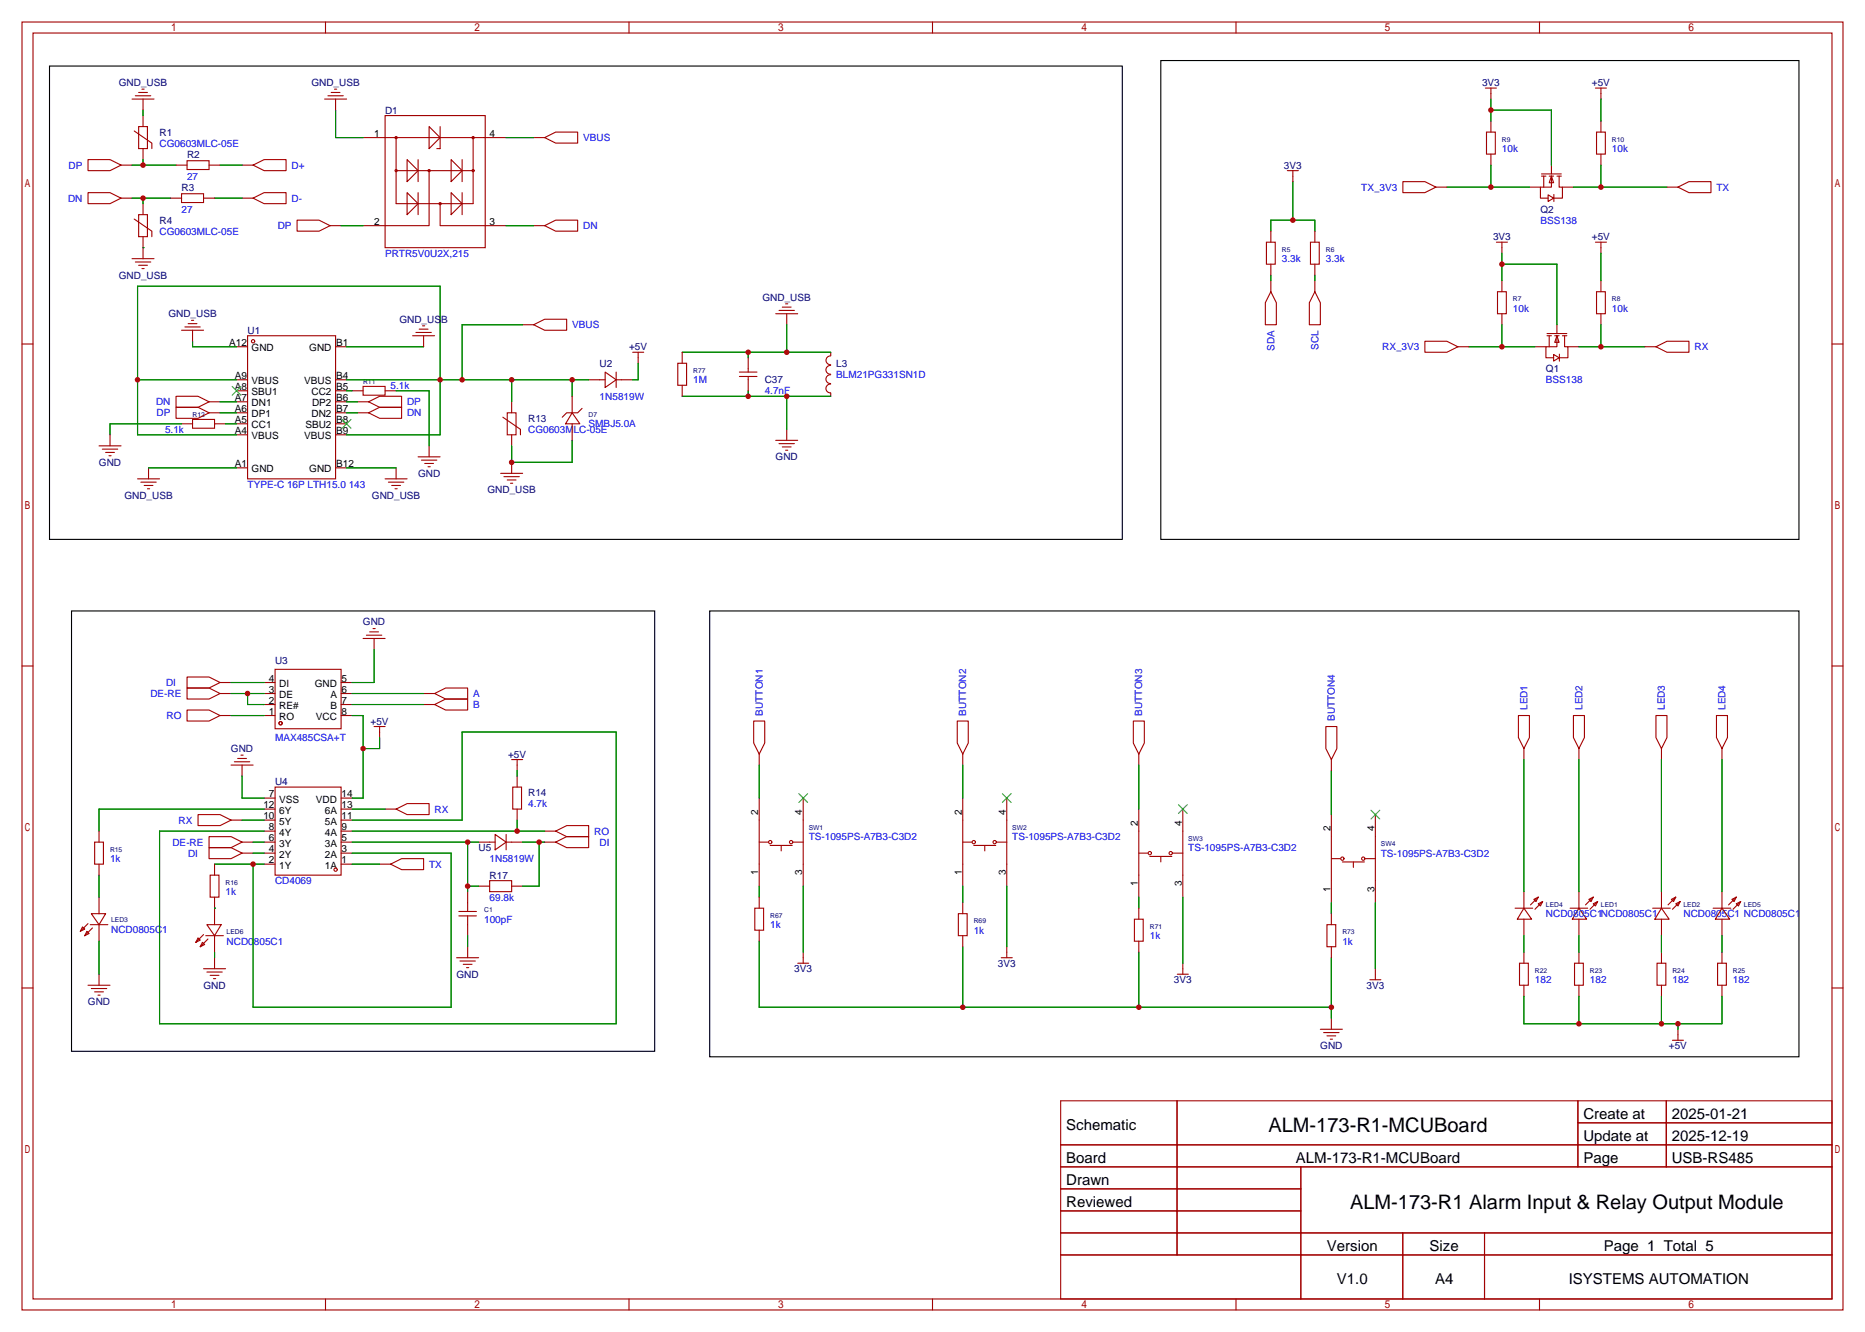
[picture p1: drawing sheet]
<svg xmlns="http://www.w3.org/2000/svg" width="431mm" height="307mm" viewBox="0 0 431 307" stroke-linecap="round" stroke-linejoin="round" font-family="sans-serif">
<g fill="none" stroke="#a10000" stroke-width=".25">
<path d="M5.1 5.1h420.3v297.2h-420.3zM7.6 7.6h415.3v292.1h-415.3zM75.1 5.1v2.5M145.2 5.1v2.5M215.3 5.1v2.5M285.3 5.1v2.5M355.4 5.1v2.5M20.3 36.8h5.1l2.5 1.3-2.5 1.3h-5.1zM27.9 38.1h2.6M30.5 22.9h5.1M31 30.2l4.1 2.8v1.3M31.2 22.1h3.6"/>
<path d="M32 29.2h2v5.1h-2zM32 21.3h2M32.8 20.6h.5M33 22.9v2.5M33 26.7v2.5M33 34.3v2.5M40.6 38.1h2.6M43.2 37.1h5.1v2h-5.1zM48.3 38.1h2.5M55.9 38.1h2.5M58.4 38.1l2.6-1.3h5v2.6h-5zM74.9 22.9h5.1"/>
<path d="M75.7 22.1h3.5M76.5 21.3h2M77.2 20.6h.5M77.5 22.9v2.5M83.8 31.8h33M88.9 26.7h23.1v30.5h-23.1zM91.4 39.4h17.8M91.4 31.8v15.2h17.8v-15.2M94 36.8l2.5 2.6-2.5 2.5zM96.5 36.8v5.1M99.1 29.2l2.5 2.6-2.5 2.5zM99.1 39.4v12.7h-15.3"/>
<path d="M101.6 29.2v5.1h-.8M104.1 36.8l2.6 2.6-2.6 2.5zM106.7 36.8v5.1M123.2 31.8h2.5M125.7 31.8l2.6-1.3h5v2.5h-5zM297.2 39.4h2.5M298.4 39.4v2.5M342.9 20.3h2.5M343.2 30.5h2v5.1h-2zM344.2 20.3v2.6M344.2 27.9v2.6M344.2 35.6v2.5"/>
<path d="M358.1 38.1v2M368.3 20.3h2.5M368.6 30.5h2v5.1h-2zM369.6 20.3v2.6M369.6 27.9v2.6M369.6 35.6v2.5M20.3 44.4h5.1l2.5 1.3-2.5 1.3h-5.1zM27.9 45.7h2.6M30.5 59.7h5.1M31 50.5l4.1 2.8v1.3M32 49.5h2v5.1h-2zM33 47v2.5"/>
<path d="M33 54.6v5.1M39.4 45.7h2.5M41.9 44.7h5.1v2h-5.1zM47 45.7h2.5M55.9 45.7h2.5M58.4 45.7l2.6-1.3h5v2.6h-5zM68.6 50.8h5.1l2.5 1.3-2.5 1.2h-5.1zM76.2 52.1h2.5M94 44.4l2.5 2.6-2.5 2.5zM96.5 44.4v5.1M101.6 47v5.1h15.2M104.1 44.4l2.6 2.6-2.6 2.5z"/>
<path d="M106.7 44.4v5.1M123.2 52.1h2.5M125.7 52.1l2.6-1.3h5v2.5h-5zM292.4 55.9h2v5.1h-2zM293.4 53.3v2.6M302.5 55.9h2v5.1h-2zM303.5 53.3v2.6M323.8 41.9h5.1l2.6 1.3-2.6 1.2h-5.1zM331.5 43.2h2.5M345.4 55.9h2.6M346.7 55.9v2.5M353.1 43.2h2.5"/>
<path d="M355.9 40.6h1M355.9 40.1h4.5M356.4 40.6v2.6M357.4 45l1.2 .7-1.2 .8zM357.6 40.6h1M358.1 40.6v2.6h-2.5v2.5h1.8M358.1 40.6l.5 1.6h-1zM358.7 44.9v1.6M359.4 40.6h1M359.9 40.6v2.6h.8v2.5h-2.1M360.7 43.2h2.5M368.3 55.9h2.5"/>
<path d="M369.6 55.9v2.5M384.8 43.2h2.5M387.3 43.2l2.6-1.3h5.1v2.5h-5.1zM5.1 79.4h2.5M31.2 60.5h3.6M32 61.2h2M32.8 62h.5M41.9 76.2h5.1M42.7 75.4h3.5M43.4 74.7h2.1M44.2 73.9h.5M44.4 76.2v2.5"/>
<path d="M57.1 77.5h20.4v33h-20.4zM95.2 77.5h5.1M96 76.7h3.6M96.8 75.9h2M97.5 75.2h.5M97.8 77.5v2.5M120.6 74.9h2.6M123.2 74.9l2.5-1.2h5.1v2.5h-5.1zM179.1 72.4h5M179.8 71.6h3.6M180.6 70.9h2M181.4 70.1h.5"/>
<path d="M181.6 72.4v2.5M293.4 67.3l1.2 2.5v5.1h-2.5v-5.1zM293.4 61v2.5M293.4 64.8v2.5M303.5 67.3l1.3 2.5v5.1h-2.5v-5.1zM303.5 61v2.5M303.5 64.8v2.5M328.9 78.7h5.1l2.5 1.3-2.5 1.3h-5.1zM345.7 67.3h2v5.1h-2zM346.7 64.8v2.5M346.7 72.4v2.5M357.1 77.5h1"/>
<path d="M357.1 77h4.6M357.6 77.5v2.5M358.9 77.5h1M359.4 77.5v2.5h-2.5v2.6h1.7M359.4 77.5l.5 1.5h-1zM359.4 74.9v2.1M360.7 77.5h1M361.2 77.5v2.5h.7v2.6h-2M368.6 67.3h2v5.1h-2zM369.6 64.8v2.5M369.6 72.4v2.5M422.9 79.4h2.5"/>
<path d="M40.6 91.4h5.1l2.6 1.3-2.6 1.3h-5.1zM40.6 94h5.1l2.6 1.2-2.6 1.3h-5.1zM41.9 97.8h2.5M44.4 96.8h5.1v2h-5.1zM48.3 92.7h2.5M48.3 95.2h2.5M49.5 97.8h2.6M54.6 80h2.5M54.6 87.6h2.5M54.6 90.2h2.5M54.6 92.7h2.5M54.6 95.2h2.5"/>
<path d="M54.6 97.8h2.5M77.5 80h2.5M77.5 87.6h2.5M77.5 90.2h2.5M77.5 92.7h2.5M77.5 95.2h2.5M77.5 97.8h2.5M81.3 90.2h2.5M82.5 92.7h2.6M82.5 95.2h2.6M83.8 89.2h5.1v2h-5.1zM85.1 92.7l2.5-1.3h5.1v2.6h-5.1z"/>
<path d="M85.1 95.2l2.5-1.2h5.1v2.5h-5.1zM88.9 90.2h2.5M116.1 96.3l4 2.8v1.2M117.1 95.2h2v5.1h-2zM118.1 92.7v2.5M132.1 95.2l1.8 2.6h-3.3zM132.1 91.4v3.8M132.1 97.8v3.8M134.4 94.2l-1.1 1h-2.5l-1 1.1M135.9 87.6h3.8M139.7 85.9l2.5 1.7-2.5 1.8zM142.2 87.6h3.8"/>
<path d="M142.2 85.9v3.5M146 81.3h2.6M147.3 81.3v2.5M156.5 83.8h2v5.1h-2zM157.5 81.3v2.5M157.5 88.9v2.5M170.7 86.9h4.1M170.7 85.9h4.1M172.7 82.6v3.3M172.7 86.9v3.3M181.6 99.1v2.5M191.8 88.6a1.01 1.01 0 0 0-1.1 1 1.01 1.01 0 0 0 1.1 1v.8"/>
<path d="M191.8 86.5a1.01 1.01 0 0 0-1.1 1 1.01 1.01 0 0 0 1.1 1M191.8 84.3a1.01 1.01 0 0 0-1.1 1 1.01 1.01 0 0 0 1.1 1M191.8 82.1a1.01 1.01 0 0 0-1.1 1 1.01 1.01 0 0 0 1.1 1M191.8 81.3v.7M336.5 80h2.6M354.3 80h2.6M358.6 81.8l1.3 .8-1.3 .7zM360 81.7v1.6M361.9 80h2.6M379.7 80h2.6M382.3 80l2.5-1.3h5.1v2.6h-5.1zM22.9 102.9h5"/>
<path d="M23.6 103.6h3.6M24.4 104.4h2M25.1 105.2h.6M25.4 100.3v2.6M31.7 110.5h5.1M32.5 111.3h3.6M33.3 112h2M34 112.8h.5M34.3 107.9v2.6M54.6 100.3h2.5M54.6 107.9h2.5M77.5 100.3h2.5"/>
<path d="M77.5 107.9h2.5M88.9 110.5h5.1M89.7 111.3h3.5M90.4 112h2.1M91.2 112.8h.5M91.4 107.9v2.6M96.5 105.4h5.1M97.3 106.2h3.5M98 106.9h2.1M98.8 107.7h.5M99.1 102.9v2.5M115.6 109.2h5"/>
<path d="M116.3 110h3.6M117.1 110.7h2M117.9 111.5h.5M118.1 100.3v2.6M118.1 106.7v2.5M179.1 101.6h5M179.8 102.4h3.6M180.6 103.1h2M181.4 103.9h.5M5.1 153.7h2.5M43.2 156.2h5.1l2.5 1.3-2.5 1.3h-5.1zM43.2 158.8h5.1l2.5 1.2-2.5 1.3h-5.1z"/>
<path d="M50.8 157.5h2.5M61 157.5h2.5M63.5 154.4h15.2v13.7h-15.2zM78.7 157.5h2.6M83.8 147.3h5.1M84.6 146.6h3.5M85.3 145.8h2.1M86.1 145h.5M86.4 147.3v2.6M422.9 153.7h2.5M43.2 163.8h5.1l2.5 1.3-2.5 1.3h-5.1zM50.8 165.1h2.5"/>
<path d="M50.8 160h2.5M53.3 176.5h5.1M54.1 175.8h3.6M54.9 175h2M55.6 174.2h.5M55.9 176.5v2.6M61 165.1h2.5M61 162.6h2.5M61 160h2.5M78.7 165.1h2.6M78.7 162.6h2.6M78.7 160h2.6"/>
<path d="M86.4 167.6h2.5M87.6 167.6v2.6M97.8 162.6h2.5M97.8 160h2.5M100.3 160l2.6-1.2h5v2.5h-5zM100.3 162.6l2.6-1.3h5v2.5h-5zM118.1 175.3h2.5M119.4 175.3v2.5M119.4 179.1v2.5M174 166.4h2.5v5l-1.2 2.6-1.3-2.6zM175.3 174v2.5M221 166.4h2.5v5l-1.3 2.6-1.2-2.6z"/>
<path d="M222.2 174v2.5M261.6 166.4h2.6v5l-1.3 2.6-1.3-2.6zM262.9 174v2.5M306.1 167.6h2.5v5.1l-1.3 2.6-1.2-2.6zM307.3 175.3v2.5M350.5 165.1h2.6v5.1l-1.3 2.5-1.3-2.5zM351.8 172.7v2.6M363.2 165.1h2.6v5.1l-1.3 2.5-1.3-2.5zM364.5 172.7v2.6M382.3 165.1h2.5v5.1l-1.3 2.5-1.2-2.5zM383.5 172.7v2.6M396.2 165.1h2.6v5.1l-1.3 2.5-1.3-2.5z"/>
<path d="M397.5 172.7v2.6M21.8 194.3h2.1v5.1h-2.1zM22.9 191.8v2.5M22.9 199.4v2.5M45.7 188h5.1l2.5 1.2-2.5 1.3h-5.1zM48.3 195.6h5l2.6 1.2-2.6 1.3h-5zM48.3 193h5l2.6 1.3-2.6 1.3h-5zM49.5 199.4v2.5M53.3 189.2h2.6M55.9 194.3h2.5M55.9 196.8h2.5M61 184.1h2.5"/>
<path d="M61 186.7h2.5M61 189.2h2.5M61 191.8h2.5M61 194.3h2.5M61 196.8h2.5M61 199.4h2.5M63.5 181.6h15.2v20.3h-15.2zM78.7 184.1h2.6M78.7 186.7h2.6M78.7 189.2h2.6M78.7 191.8h2.6M78.7 194.3h2.6"/>
<path d="M78.7 196.8h2.6M78.7 199.4h2.6M87.6 199.4h2.6M88.9 186.7h2.5M90.2 199.4l2.5-1.3h5.1v2.6h-5.1zM91.4 186.7l2.6-1.3h5.1v2.6h-5.1zM110.5 194.3h3.8M114.3 192.5l2.5 1.8-2.5 1.8zM116.8 194.3h3.8M116.8 192.5v3.6M118.4 181.6h2v5.1h-2zM119.4 186.7v2.5"/>
<path d="M125.7 191.8h2.6M125.7 194.3h2.6M128.3 194.3l2.5-1.3h5.1v2.6h-5.1zM128.3 191.8l2.5-1.3h5.1v2.5h-5.1zM175.3 194.3h2M175.3 184.1v20.4M177.8 195.1h5.1M180.3 195.1v1.2M183.1 194.3h2.3M185.4 184.1v20.4M222.2 194.3h2.1M222.2 184.1v20.4"/>
<path d="M224.8 195.1h5.1M227.3 195.1v1.2M230.1 194.3h2.3M232.4 184.1v20.4M262.9 196.8h2M262.9 186.7v20.3M265.4 197.6h5.1M268 197.6v1.3M270.8 196.8h2.2M273 186.7v20.3M307.3 188v20.3M307.3 198.1h2.1"/>
<path d="M309.9 198.9h5.1M312.4 198.9v1.3M315.2 198.1h2.3M317.5 188v20.3M19 213.9l.6 .5-1.1 .5zM20.1 214.9l.5 .5-1 .5zM20.3 213.1l-1.8 1.8M20.8 213.4h4.1M21.1 210.8h3.3l-1.5 2.6zM21.3 214.1l-1.7 1.8M22.9 207v3.8M22.9 213.4v3.8"/>
<path d="M45.7 216.4l.5 .5-1 .5zM46.7 217.4l.5 .5-1 .5zM47 215.6l-1.8 1.8M47.5 215.9h4.1M47.8 213.4h3.3l-1.6 2.5zM48 216.7l-1.8 1.7M48.5 201.9h2v5.1h-2zM49.5 207v6.4M49.5 215.9v3.8M105.9 211.3h4.1M105.9 210.3h4.1M107.9 205.7v4.6"/>
<path d="M107.9 211.3v4.6M107.9 218.4v2.6M110.5 204.5h2.5M113 203.2h5.1v2.5h-5.1zM118.1 204.5h2.5M174.2 209.5h2.1v5.1h-2.1zM175.3 207v2.5M175.3 214.6v2.6M185.4 219.7v2.6M221.2 210.8h2.1v5.1h-2.1zM222.2 208.3v2.5M222.2 215.9v2.5"/>
<path d="M232.4 218.4v2.6M261.9 212.1h2v5.1h-2zM262.9 209.5v2.6M262.9 217.2v2.5M306.3 213.4h2.1v5h-2.1zM307.3 210.8v2.6M307.3 218.4v2.6M349.8 209.5h4M351.8 209.5l1.8 2.6h-3.3zM351.8 205.7v3.8M351.8 212.1v3.8M351.8 219.7v2.6"/>
<path d="M354.1 207.5l1-.5-.5 1zM355.1 208.5l1-.5-.5 1zM355.1 207l-1.8 1.8M356.1 208l-1.8 1.8M362.5 209.5h4M364.5 209.5l1.8 2.6h-3.3zM364.5 205.7v3.8M364.5 212.1v3.8M364.5 219.7v2.6M366.8 207.5l1-.5-.5 1zM367.8 208.5l1-.5-.5 1zM367.8 207l-1.8 1.8"/>
<path d="M368.8 208l-1.8 1.8M381.5 209.5h4.1M383.5 209.5l1.8 2.6h-3.3zM383.5 205.7v3.8M383.5 212.1v3.8M383.5 219.7v2.6M385.8 207.5l1-.5-.5 1zM386.8 208.5l1.1-.5-.6 1zM386.8 207l-1.7 1.8M387.9 208l-1.8 1.8M395.5 209.5h4M397.5 209.5l1.8 2.6h-3.3z"/>
<path d="M397.5 205.7v3.8M397.5 212.1v3.8M397.5 219.7v2.6M399.8 207.5l1-.5-.5 1zM400.8 208.5l1-.5-.5 1zM400.8 207l-1.8 1.8M401.8 208l-1.8 1.8M5.1 228h2.5M20.3 227.3h5.1M21.1 228.1h3.5M21.8 228.9h2.1M22.6 229.6h.5"/>
<path d="M22.9 224.8v2.5M47 223.5h5.1M47.8 224.3h3.5M48.5 225h2M49.3 225.8h.5M49.5 221v2.5M105.4 221h5.1M106.2 221.7h3.5M106.9 222.5h2.1M107.7 223.3h.5M184.1 222.3h2.6M231.1 221h2.6"/>
<path d="M271.8 224.8h2.5M273 222.3v2.5M304.8 237.5h5.1M305.6 238.3h3.5M306.3 239h2.1M307.1 239.8h.5M307.3 235v2.5M316.2 226.1h2.6M317.5 223.5v2.6M350.8 222.3h2v5h-2zM351.8 227.3v2.6M363.5 222.3h2v5h-2z"/>
<path d="M364.5 227.3v2.6M382.5 222.3h2.1v5h-2.1zM383.5 227.3v2.6M387.3 237.5v2.5M396.5 222.3h2v5h-2zM397.5 227.3v2.6M422.9 228h2.5M244.9 254h178v45.7h-178zM271.7 254v35.6M364.3 254v15.2M364.3 259.1h58.6M384.7 254v15.2"/>
<path d="M386.1 240h2.5M244.9 264.2h178M244.9 269.2h178M244.9 274.3h55.4M244.9 279.4h55.4M300.3 269.2v30.5M75.1 299.7v2.6M145.2 299.7v2.6M215.3 299.7v2.6M244.9 284.5h178M244.9 289.6h178M285.3 299.7v2.6"/>
<path d="M323.8 284.5v15.2M342.7 284.5v15.2M355.4 299.7v2.6"/>
<circle cx="91.4" cy="39.4" r=".25"/>
<circle cx="91.4" cy="31.8" r=".25"/>
<circle cx="99.1" cy="39.4" r=".25"/>
<circle cx="109.2" cy="39.4" r=".25"/>
<circle cx="109.2" cy="31.8" r=".25"/>
<circle cx="101.6" cy="47" r=".25"/>
<circle cx="58.4" cy="78.7" r=".38"/>
<circle cx="64.8" cy="166.9" r=".38"/>
<circle cx="177.8" cy="194.3" r=".38"/>
<circle cx="182.6" cy="194.3" r=".38"/>
<circle cx="224.8" cy="194.3" r=".38"/>
<circle cx="229.6" cy="194.3" r=".38"/>
<circle cx="265.4" cy="196.9" r=".38"/>
<circle cx="270.3" cy="196.9" r=".38"/>
<circle cx="309.9" cy="198.1" r=".38"/>
<circle cx="314.7" cy="198.1" r=".38"/>
<circle cx="77.5" cy="200.7" r=".38"/>
</g>
<g fill="none" stroke="#008700" stroke-width=".25">
<path d="M30.5 38.1h10.1M33 25.4v1.3M33 36.8v1.3M50.8 38.1h5.1M77.5 25.4v6.4h6.3M116.8 31.8h6.4M344.2 22.9v5M344.2 38.1v5.1M344.2 25.4h13.9v12.7M369.6 22.9v5M369.6 38.1v5.1M30.5 45.7h8.9"/>
<path d="M33 57.2h.1M33 45.7v1.3M49.5 45.7h6.4M78.7 52.1h5.1M116.8 52.1h6.4M293.4 53.3v-2.5h10.1v2.5M298.4 41.9v8.9M334 43.2h19.1M346.7 58.4v6.4M363.2 43.2h21.6M369.6 58.4v6.4M44.4 78.7v1.3h10.2"/>
<path d="M120.6 74.9h-13.9v12.7M181.6 74.9v6.4M293.4 63.5v1.3M303.5 63.5v1.3M346.7 74.9v5.1M346.7 61h12.7v13.9M369.6 74.9v5.1M31.7 87.6h22.9M41.9 97.8h-16.5v2.5M50.8 92.7h3.8M50.8 95.2h3.8M52.1 97.8h2.5"/>
<path d="M80 87.6h55.9M80 90.2h1.3M80 80h17.8M80 92.7h2.5M80 95.2h2.5M91.4 90.2h7.7v12.7M118.1 87.6v5.1M132.1 87.6v3.8M147.3 83.8v3.8h-1.3M157.5 81.3h34.3M157.5 91.4h34.3M172.7 81.3v1.3"/>
<path d="M172.7 90.2v1.2M181.6 91.4v7.7M339.1 80h15.2M364.5 80h15.2M34.3 107.9h20.3M54.6 100.3h-22.9v-34.3h69.9v34.3h-21.6M80 107.9h11.4M132.1 101.6v5.1h-14v-3.8M53.3 157.5h7.7M86.4 149.9v7.6h-5.1M53.3 165.1h7.7M53.3 160h7.7"/>
<path d="M55.9 179.1v5h5.1M57.1 160v2.6h3.9M81.3 165.1h2.5v19h-2.5M81.3 160h16.5M81.3 162.6h16.5M87.6 170.2v2.5h-3.8M119.4 177.8v1.3M175.3 176.5v7.6M222.2 176.5v7.6M262.9 176.5v10.2M307.3 177.8v10.2M351.8 175.3v30.4"/>
<path d="M364.5 175.3v30.4M383.5 175.3v30.4M397.5 175.3v30.4M49.5 199.4h11.5M55.9 189.2h5.1M58.4 194.3h2.6M58.4 196.8h2.6M61 186.7h-38.1v5.1M81.3 199.4h6.3M81.3 186.7h7.6M81.3 194.3h29.2M81.3 189.2h25.4v-20.3h35.5v67.3h-105.4v-44.4h24.2"/>
<path d="M81.3 191.8h44.4M81.3 196.8h22.8v35.6h-45.7v-33M107.9 194.3v11.4M119.4 189.2v2.6M120.6 194.3h5.1M124.5 194.3v10.2h-3.9M22.9 201.9v5.1M22.9 217.2v7.6M49.5 209.5h.1M49.5 219.7v1.3M107.9 215.9v2.5M107.9 204.5h2.6"/>
<path d="M175.3 217.2v15.2h132M175.3 204.5v2.5M185.4 204.5v15.2M222.2 204.5v3.8M222.2 218.4v14M232.4 204.5v13.9M262.9 207v2.5M262.9 219.7v12.7M273 207v15.3M307.3 208.3v2.5M317.5 208.3v15.2M351.8 215.9v3.8"/>
<path d="M364.5 215.9v3.8M383.5 215.9v3.8M397.5 215.9v3.8M307.3 221v14M351.8 229.9v6.3h45.7v-6.3M364.5 229.9v6.3M383.5 229.9v6.3M387.3 236.2v1.3"/>
</g>
<path d="M11.4 15.2h247.7v109.3h-247.7zM268 14h147.3v110.5h-147.3zM16.5 141h134.6v101.6h-134.6zM163.8 141h251.5v102.8h-251.5z" fill="none" stroke="#000" stroke-width=".25"/>
<path d="M53.6 89.2l2 2M55.6 89.2l-2 2M79 96.8l2 2M81 96.8l-2 2M184.4 183.1l2 2.1M186.4 183.1l-2 2.1M231.4 183.1l2 2.1M233.4 183.1l-2 2.1M272 185.7l2.1 2M274.1 185.7l-2.1 2M316.5 186.9l2 2.1M318.5 186.9l-2 2.1" fill="none" stroke="#3c3" stroke-width=".25"/>
<g fill="#c00">
<circle cx="298.5" cy="50.8" r=".63"/>
<circle cx="83.8" cy="172.7" r=".63"/>
<circle cx="108" cy="194.3" r=".63"/>
<circle cx="108" cy="204.5" r=".63"/>
<circle cx="124.5" cy="194.3" r=".63"/>
<circle cx="57.2" cy="160" r=".63"/>
<circle cx="119.4" cy="191.8" r=".63"/>
<circle cx="58.4" cy="199.4" r=".63"/>
<circle cx="106.7" cy="87.6" r=".63"/>
<circle cx="118.1" cy="87.6" r=".63"/>
<circle cx="132.1" cy="87.6" r=".63"/>
<circle cx="101.6" cy="87.6" r=".63"/>
<circle cx="31.8" cy="87.6" r=".63"/>
<circle cx="118.1" cy="106.7" r=".63"/>
<circle cx="33" cy="38.1" r=".63"/>
<circle cx="33" cy="45.7" r=".63"/>
<circle cx="346.7" cy="80" r=".63"/>
<circle cx="369.6" cy="80" r=".63"/>
<circle cx="344.2" cy="43.2" r=".63"/>
<circle cx="369.6" cy="43.2" r=".63"/>
<circle cx="346.7" cy="61" r=".63"/>
<circle cx="344.2" cy="25.4" r=".63"/>
<circle cx="387.4" cy="236.2" r=".63"/>
<circle cx="383.5" cy="236.2" r=".63"/>
<circle cx="364.5" cy="236.2" r=".63"/>
<circle cx="307.3" cy="232.4" r=".63"/>
<circle cx="262.9" cy="232.4" r=".63"/>
<circle cx="222.3" cy="232.4" r=".63"/>
<circle cx="181.6" cy="81.3" r=".63"/>
<circle cx="172.7" cy="81.3" r=".63"/>
<circle cx="181.6" cy="91.4" r=".63"/>
<circle cx="172.7" cy="91.4" r=".63"/>
</g>
<g font-size="4.6">
<text x="292.8" y="261.1">ALM-173-R1-MCUBoard</text>
<text x="311.7" y="278.9">ALM-173-R1 Alarm Input &amp; Relay Output Module</text>
</g>
<g font-size="3.5">
<text x="246.1" y="260.8">Schematic</text>
<text x="365.5" y="258.2">Create at</text>
<text x="365.5" y="263.3">Update at</text>
<text x="385.9" y="258.2">2025-01-21</text>
<text x="385.9" y="263.3">2025-12-19</text>
<text x="246.1" y="268.4">Board</text>
<text x="299.2" y="268.4">ALM-173-R1-MCUBoard</text>
<text x="365.5" y="268.4">Page</text>
<text x="385.9" y="268.4">USB-RS485</text>
<text x="246.1" y="273.5">Drawn</text>
<text x="246.1" y="278.5">Reviewed</text>
<text x="306.3" y="288.7">Version</text>
<text x="330" y="288.7">Size</text>
<text x="370.2" y="288.7">Page 1 Total 5</text>
<text x="308.6" y="296.3">V1.0</text>
<text x="331.3" y="296.3">A4</text>
<text x="362.1" y="296.3">ISYSTEMS AUTOMATION</text>
</g>
<g font-size="2.3" fill="#000080">
<text x="27.4" y="19.9">GND_USB</text>
<text x="71.9" y="19.9">GND_USB</text>
<text x="342.1" y="19.9">3V3</text>
<text x="367.5" y="19.9">+5V</text>
<text x="88.9" y="26.2">D1</text>
<text x="36.8" y="31.3">R1</text>
<text x="43.2" y="36.4">R2</text>
<text x="296.4" y="38.9">3V3</text>
<text x="41.9" y="44">R3</text>
<text x="36.8" y="51.6">R4</text>
<text x="355.6" y="49.1">Q2</text>
<text x="344.7" y="55.4">3V3</text>
<text x="367.5" y="55.4">+5V</text>
<text x="27.4" y="64.3">GND_USB</text>
<text x="176" y="69.4">GND_USB</text>
<text x="38.9" y="73.2">GND_USB</text>
<text x="57.1" y="77">U1</text>
<text x="92.2" y="74.5">GND_USB</text>
<text x="145.2" y="80.8">+5V</text>
<text x="138.4" y="84.6">U2</text>
<text x="176.5" y="88.4">C37</text>
<text x="193" y="84.6">L3</text>
<text x="356.9" y="85.9">Q1</text>
<text x="121.9" y="97.3">R13</text>
<text x="22.8" y="107.5">GND</text>
<text x="179" y="106.2">GND</text>
<text x="96.5" y="110">GND</text>
<text x="112.5" y="113.8">GND_USB</text>
<text x="28.7" y="115.1">GND_USB</text>
<text x="85.9" y="115.1">GND_USB</text>
<text x="83.8" y="144.3">GND</text>
<text x="63.5" y="153.2">U3</text>
<text x="85.5" y="167.2">+5V</text>
<text x="53.3" y="173.5">GND</text>
<text x="117.3" y="174.8">+5V</text>
<text x="63.5" y="181.1">U4</text>
<text x="121.9" y="183.7">R14</text>
<text x="110.5" y="196.4">U5</text>
<text x="113" y="202.7">R17</text>
<text x="105.4" y="225.6">GND</text>
<text x="183.4" y="224.3">3V3</text>
<text x="230.4" y="223.1">3V3</text>
<text x="271" y="226.9">3V3</text>
<text x="20.3" y="231.9">GND</text>
<text x="47" y="228.1">GND</text>
<text x="315.4" y="228.1">3V3</text>
<text x="304.8" y="242.1">GND</text>
<text x="385.3" y="242.1">+5V</text>
</g>
<g font-size="2.3" fill="#00f">
<text x="36.8" y="33.8">CG0603MLC-05E</text>
<text x="134.6" y="32.6">VBUS</text>
<text x="346.7" y="35.1">10k</text>
<text x="372.1" y="35.1">10k</text>
<text x="15.8" y="38.9">DP</text>
<text x="43.2" y="41.4">27</text>
<text x="67.3" y="38.9">D+</text>
<text x="15.7" y="46.5">DN</text>
<text x="67.3" y="46.5">D-</text>
<text x="314.2" y="44">TX_3V3</text>
<text x="396.2" y="44">TX</text>
<text x="41.9" y="49.1">27</text>
<text x="64.1" y="52.9">DP</text>
<text x="134.6" y="52.9">DN</text>
<text x="355.6" y="51.6">BSS138</text>
<text x="36.8" y="54.1">CG0603MLC-05E</text>
<text x="88.9" y="59.2">PRTR5V0U2X,215</text>
<text x="295.9" y="60.5">3.3k</text>
<text x="306.1" y="60.5">3.3k</text>
<text x="349.2" y="71.9">10k</text>
<text x="372.1" y="71.9">10k</text>
<text x="132.1" y="75.7">VBUS</text>
<text x="294.2" y="80.9" transform="rotate(-90 294.2 80.9)">SDA</text>
<text x="304.3" y="80.7" transform="rotate(-90 304.3 80.7)">SCL</text>
<text x="319.1" y="80.8">RX_3V3</text>
<text x="391.2" y="80.8">RX</text>
<text x="90.2" y="89.7">5.1k</text>
<text x="160" y="88.4">1M</text>
<text x="193" y="87.2">BLM21PG331SN1D</text>
<text x="356.9" y="88.4">BSS138</text>
<text x="36" y="93.5">DN</text>
<text x="94" y="93.5">DP</text>
<text x="138.4" y="92.2">1N5819W</text>
<text x="176.5" y="91">4.7nF</text>
<text x="36.2" y="96.1">DP</text>
<text x="38.1" y="99.9">5.1k</text>
<text x="94" y="96.1">DN</text>
<text x="121.9" y="99.9">CG0603MLC-05E</text>
<text x="135.9" y="98.6">SMBJ5.0A</text>
<text x="57.1" y="112.6">TYPE-C 16P LTH15.0 143</text>
<text x="34.7" y="160.8">DE-RE</text>
<text x="38.3" y="158.3">DI</text>
<text x="109.2" y="160.8">A</text>
<text x="38.4" y="165.9">RO</text>
<text x="109.2" y="163.4">B</text>
<text x="176.1" y="165.1" transform="rotate(-90 176.1 165.1)">BUTTON1</text>
<text x="223.1" y="165.1" transform="rotate(-90 223.1 165.1)">BUTTON2</text>
<text x="263.7" y="165.1" transform="rotate(-90 263.7 165.1)">BUTTON3</text>
<text x="308.1" y="166.4" transform="rotate(-90 308.1 166.4)">BUTTON4</text>
<text x="352.6" y="163.8" transform="rotate(-90 352.6 163.8)">LED1</text>
<text x="365.3" y="163.8" transform="rotate(-90 365.3 163.8)">LED2</text>
<text x="384.3" y="163.8" transform="rotate(-90 384.3 163.8)">LED3</text>
<text x="398.3" y="163.8" transform="rotate(-90 398.3 163.8)">LED4</text>
<text x="63.5" y="171">MAX485CSA+T</text>
<text x="41.2" y="190">RX</text>
<text x="100.3" y="187.5">RX</text>
<text x="121.9" y="186.2">4.7k</text>
<text x="39.8" y="195.1">DE-RE</text>
<text x="43.4" y="197.7">DI</text>
<text x="137.2" y="192.6">RO</text>
<text x="138.4" y="195.1">DI</text>
<text x="186.7" y="193.8">TS-1095PS-A7B3-C3D2</text>
<text x="233.7" y="193.8">TS-1095PS-A7B3-C3D2</text>
<text x="274.3" y="196.4">TS-1095PS-A7B3-C3D2</text>
<text x="318.8" y="197.7">TS-1095PS-A7B3-C3D2</text>
<text x="25.4" y="198.9">1k</text>
<text x="99.1" y="200.2">TX</text>
<text x="113" y="198.9">1N5819W</text>
<text x="52.1" y="206.5">1k</text>
<text x="63.5" y="204">CD4069</text>
<text x="113" y="207.8">69.8k</text>
<text x="25.7" y="215.2">NCD0805C1</text>
<text x="111.8" y="212.9">100pF</text>
<text x="177.8" y="214.2">1k</text>
<text x="224.8" y="215.4">1k</text>
<text x="356.9" y="211.6">NCD0805C1NCD0805C1</text>
<text x="388.6" y="211.6">NCD0805C1 NCD0805C1</text>
<text x="52.3" y="218">NCD0805C1</text>
<text x="265.4" y="216.7">1k</text>
<text x="309.9" y="218">1k</text>
<text x="354.3" y="226.9">182</text>
<text x="367" y="226.9">182</text>
<text x="386.1" y="226.9">182</text>
<text x="400" y="226.9">182</text>
</g>
<g font-size="2.3">
<text x="86.3" y="31.5">1</text>
<text x="113" y="31.5">4</text>
<text x="86.3" y="51.8">2</text>
<text x="113" y="51.8">3</text>
<text x="52.9" y="79.8">A12</text>
<text x="58.1" y="81.1">GND</text>
<text x="71.4" y="81.1">GND</text>
<text x="77.6" y="79.8">B1</text>
<text x="54.2" y="87.4">A9</text>
<text x="54.2" y="89.9">A8</text>
<text x="58.1" y="88.7">VBUS</text>
<text x="70.2" y="88.7">VBUS</text>
<text x="77.6" y="89.9">B5</text>
<text x="77.6" y="87.4">B4</text>
<text x="54.2" y="92.5">A7</text>
<text x="54.2" y="95">A6</text>
<text x="58.1" y="91.2">SBU1</text>
<text x="58.1" y="93.8">DN1</text>
<text x="71.9" y="91.2">CC2</text>
<text x="72" y="93.8">DP2</text>
<text x="77.6" y="95">B7</text>
<text x="77.6" y="92.5">B6</text>
<text x="54.2" y="97.6">A5</text>
<text x="54.2" y="100.1">A4</text>
<text x="58.1" y="96.3">DP1</text>
<text x="58.1" y="98.8">CC1</text>
<text x="58.1" y="101.4">VBUS</text>
<text x="70.2" y="101.4">VBUS</text>
<text x="70.5" y="98.8">SBU2</text>
<text x="71.9" y="96.3">DN2</text>
<text x="77.6" y="100.1">B9</text>
<text x="77.6" y="97.6">B8</text>
<text x="54.2" y="107.7">A1</text>
<text x="77.6" y="107.7">B12</text>
<text x="58.1" y="109">GND</text>
<text x="71.4" y="109">GND</text>
<text x="62.1" y="159.8">3</text>
<text x="62.1" y="157.3">4</text>
<text x="64.4" y="161.1">DE</text>
<text x="64.4" y="158.5">DI</text>
<text x="72.7" y="158.5">GND</text>
<text x="76.3" y="161.1">A</text>
<text x="78.9" y="157.3">5</text>
<text x="78.9" y="159.8">6</text>
<text x="62.1" y="164.9">1</text>
<text x="62.1" y="162.3">2</text>
<text x="64.4" y="166.1">RO</text>
<text x="64.4" y="163.6">RE#</text>
<text x="72.9" y="166.1">VCC</text>
<text x="76.3" y="163.6">B</text>
<text x="78.9" y="162.3">7</text>
<text x="78.9" y="164.9">8</text>
<text x="62.1" y="183.9">7</text>
<text x="64.4" y="185.2">VSS</text>
<text x="72.9" y="185.2">VDD</text>
<text x="78.9" y="183.9">14</text>
<text x="60.8" y="186.5">12</text>
<text x="60.8" y="189">10</text>
<text x="62.1" y="191.5">8</text>
<text x="64.4" y="187.7">6Y</text>
<text x="64.4" y="190.3">5Y</text>
<text x="75" y="187.7">6A</text>
<text x="75" y="190.3">5A</text>
<text x="78.9" y="186.5">13</text>
<text x="78.9" y="189">11</text>
<text x="78.9" y="191.5">9</text>
<text x="175" y="188" transform="rotate(-90 175 188)">2</text>
<text x="185.2" y="188" transform="rotate(-90 185.2 188)">4</text>
<text x="222" y="188" transform="rotate(-90 222 188)">2</text>
<text x="232.2" y="188" transform="rotate(-90 232.2 188)">4</text>
<text x="262.7" y="190.5" transform="rotate(-90 262.7 190.5)">2</text>
<text x="272.8" y="190.5" transform="rotate(-90 272.8 190.5)">4</text>
<text x="307.1" y="191.8" transform="rotate(-90 307.1 191.8)">2</text>
<text x="317.3" y="191.8" transform="rotate(-90 317.3 191.8)">4</text>
<text x="62.1" y="194.1">6</text>
<text x="62.1" y="196.6">4</text>
<text x="64.4" y="192.8">4Y</text>
<text x="64.4" y="195.4">3Y</text>
<text x="64.4" y="197.9">2Y</text>
<text x="75" y="192.8">4A</text>
<text x="75" y="195.4">3A</text>
<text x="75" y="197.9">2A</text>
<text x="78.9" y="194.1">5</text>
<text x="78.9" y="196.6">3</text>
<text x="62.1" y="199.2">2</text>
<text x="64.4" y="200.4">1Y</text>
<text x="75" y="200.4">1A</text>
<text x="78.9" y="199.2">1</text>
<text x="175" y="201.9" transform="rotate(-90 175 201.9)">1</text>
<text x="185.2" y="201.9" transform="rotate(-90 185.2 201.9)">3</text>
<text x="222" y="201.9" transform="rotate(-90 222 201.9)">1</text>
<text x="232.2" y="201.9" transform="rotate(-90 232.2 201.9)">3</text>
<text x="262.7" y="204.5" transform="rotate(-90 262.7 204.5)">1</text>
<text x="272.8" y="204.5" transform="rotate(-90 272.8 204.5)">3</text>
<text x="307.1" y="205.8" transform="rotate(-90 307.1 205.8)">1</text>
<text x="317.3" y="205.8" transform="rotate(-90 317.3 205.8)">3</text>
</g>
<g font-size="1.6" fill="#000080">
<text x="346.7" y="32.7">R9</text>
<text x="372.1" y="32.7">R10</text>
<text x="295.9" y="58.1">R5</text>
<text x="306.1" y="58.1">R6</text>
<text x="349.2" y="69.5">R7</text>
<text x="372.1" y="69.5">R8</text>
<text x="83.8" y="88.6">R11</text>
<text x="160" y="86">R77</text>
<text x="44.4" y="96.2">R12</text>
<text x="135.9" y="96.2">D7</text>
<text x="186.7" y="191.5">SW1</text>
<text x="233.7" y="191.5">SW2</text>
<text x="25.4" y="196.5">R15</text>
<text x="274.3" y="194">SW3</text>
<text x="318.8" y="195.3">SW4</text>
<text x="52.1" y="204.2">R16</text>
<text x="356.9" y="209.2">LED4</text>
<text x="369.6" y="209.2">LED1</text>
<text x="388.6" y="209.2">LED2</text>
<text x="402.6" y="209.2">LED5</text>
<text x="25.7" y="212.8">LED3</text>
<text x="52.3" y="215.6">LED6</text>
<text x="111.8" y="210.5">C1</text>
<text x="177.8" y="211.8">R67</text>
<text x="224.8" y="213">R69</text>
<text x="265.4" y="214.3">R71</text>
<text x="309.9" y="215.6">R73</text>
<text x="354.3" y="224.5">R22</text>
<text x="367" y="224.5">R23</text>
<text x="386.1" y="224.5">R24</text>
<text x="400" y="224.5">R25</text>
</g>
</svg>
